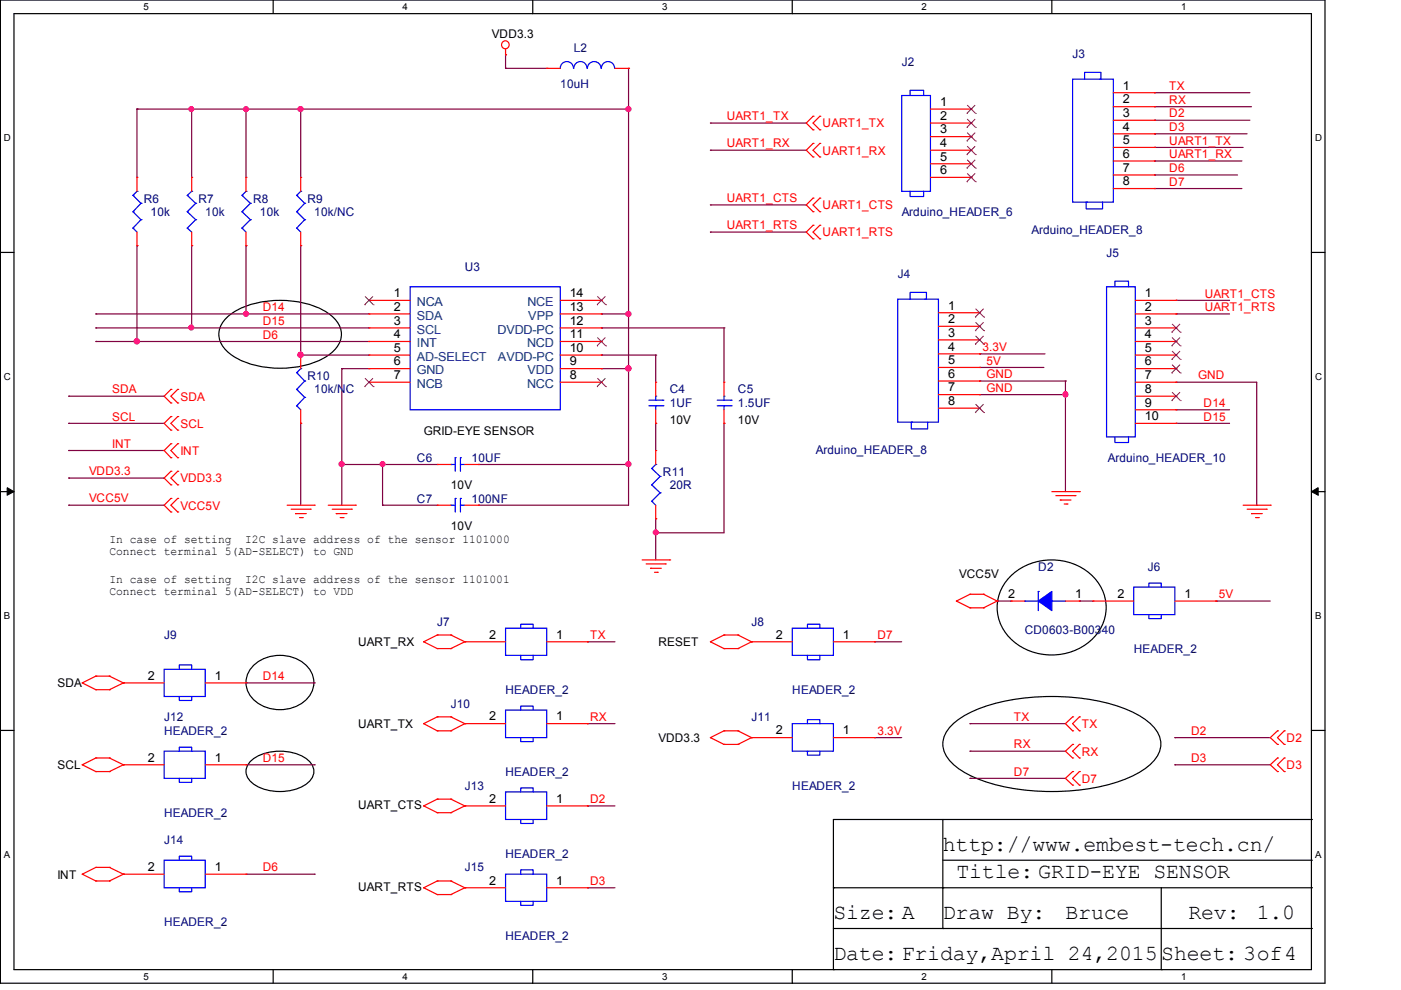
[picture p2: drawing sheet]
<svg xmlns="http://www.w3.org/2000/svg" width="297mm" height="210mm" viewBox="0 0 297 210" stroke-linecap="round" stroke-linejoin="round" font-family="sans-serif">
<path d="M.1 0h280.8v208.5h-280.8zM3 2.9h275v202.7h-275z" fill="none" stroke="#000" stroke-width=".25"/>
<g fill="#fff">
<path d="M30.4 .4h1v2.2h-1z"/>
<path d="M30.4 205.9h1v2.2h-1z"/>
</g>
<path d="M57.9 0v2.9M57.9 205.6v2.9" fill="none" stroke="#000" stroke-width=".25"/>
<g fill="#fff">
<path d="M85.3 .4h1.1v2.2h-1.1z"/>
<path d="M85.3 205.9h1.1v2.2h-1.1z"/>
</g>
<path d="M112.9 0v2.9M112.9 205.6v2.9" fill="none" stroke="#000" stroke-width=".25"/>
<g fill="#fff">
<path d="M140.4 .4h1v2.2h-1z"/>
<path d="M140.4 205.9h1v2.2h-1z"/>
</g>
<path d="M168 0v2.9M168 205.6v2.9" fill="none" stroke="#000" stroke-width=".25"/>
<g fill="#fff">
<path d="M195.4 .4h1v2.2h-1z"/>
<path d="M195.4 205.9h1v2.2h-1z"/>
</g>
<path d="M223 0v2.9M223 205.6v2.9" fill="none" stroke="#000" stroke-width=".25"/>
<g fill="#fff">
<path d="M250.4 .4h1.1v2.2h-1.1z"/>
<path d="M250.4 205.9h1.1v2.2h-1.1z"/>
<path d="M.8 28.2h1.4v2.2h-1.4z"/>
<path d="M278.8 28.2h1.4v2.2h-1.4z"/>
<path d="M.8 78.8h1.4v2.2h-1.4z"/>
<path d="M278.8 78.8h1.4v2.2h-1.4z"/>
</g>
<path d="M.1 53.5h2.9M278 53.5h2.9" fill="none" stroke="#000" stroke-width=".25"/>
<g fill="#fff">
<path d="M.8 129.6h1.3v2.2h-1.3z"/>
<path d="M278.8 129.6h1.3v2.2h-1.3z"/>
</g>
<path d="M.1 104.2h2.9M278 104.2h2.9" fill="none" stroke="#000" stroke-width=".25"/>
<path d="M1.5 103.4l1.5 .8-1.5 .8zM278 104.2l1.5-.8v1.6z" fill="#000" stroke="#000" stroke-width=".21"/>
<g fill="#fff">
<path d="M.8 180.2h1.2v2.2h-1.2z"/>
<path d="M278.8 180.2h1.2v2.2h-1.2z"/>
</g>
<g fill="none" stroke="#000" stroke-width=".25">
<path d="M47.9 67.5a15.5 15.5 0 0 1 9.9-3.8 18.8 18.8 0 0 1 12.3 3.1 4.8 4.8 0 0 1 0 8.2 19.5 19.5 0 0 1-15.4 2.6 11 11 0 0 1-7.9-4.9 4.5 4.5 0 0 1 1.1-5.2zM214 122.5a12.6 12.6 0 0 1 18.7 .9 9.3 9.3 0 0 1-3.5 13.9 12.5 12.5 0 0 1-16.6-4.1 9 9 0 0 1 1.4-10.7zM.1 154.9h2.9M53.9 140.9a8.2 8.2 0 0 1 12 1.4 5.2 5.2 0 0 1-2.6 7.2 8.1 8.1 0 0 1-10.5-2.4 4.9 4.9 0 0 1 1.1-6.2zM201.5 154a21.6 21.6 0 0 1 11.1-5.2 48.3 48.3 0 0 1 26 1.5 14.1 14.1 0 0 1 6.6 4.6 4.9 4.9 0 0 1-.7 6.6 21.6 21.6 0 0 1-11.1 5.2 48.3 48.3 0 0 1-26-1.5 14.1 14.1 0 0 1-6.6-4.6 4.9 4.9 0 0 1 .7-6.6zM278 154.9h2.9M53 161.6a10 10 0 0 1 9.7-1.9 5.3 5.3 0 0 1 3.8 3.2 3.4 3.4 0 0 1-2.1 3.7 10.7 10.7 0 0 1-10.9-.5 2.95 2.95 0 0 1-.5-4.5zM199.9 173.8v23.1M278 173.8h.1M278 173.8h-101.3v31.8M176.7 188.2h.1M176.7 188.2h101.3"/>
<path d="M176.7 196.9h101.3M199.9 188.2h.1M199.9 196.9h.1M199.9 182.4h78.1M246.2 196.9h.1M246.2 188.2v17.4M278 182.4h.1M278 188.2h.1M278 196.9h.1M176.7 205.6h.1M246.2 205.6h.1"/>
</g>
<g fill="none" stroke="#800040" stroke-width=".25">
<path d="M107.2 14.5h.1M107.2 11.6h.1M107.2 14.5h8.7M107.2 11.6v2.9M133.3 14.5h.1M133.3 14.5v92.6h-31.9M244.8 19.7h.1M244.8 19.7h20.2M29 23.1h.1M29 23.1v14.5M29 23.1h104.3M40.6 23.1h.1"/>
<path d="M40.6 23.1v14.5M52.2 23.1h.1M52.2 23.1v14.5M63.8 23.1h.1M63.8 23.1v14.5M133.3 23.1h.1M150.6 26.1h.1M150.6 31.8h.1M150.6 26.1h20.3M150.6 31.8h20.3M244.8 22.6h.1M244.8 25.5h.1"/>
<path d="M244.8 28.4h.1M244.8 31.3h.1M244.8 34.1h.1M244.8 37.1h.1M244.8 40h.1M244.8 22.6h20.5M244.8 25.5h20.2M244.8 28.4h19.6M244.8 31.3h18.8M244.8 34.1h18.5M244.8 37.1h17.6M244.8 40h18.5"/>
<path d="M29 52.1h.1M29 52.1v20.3M40.6 52.1h.1M40.6 52.1v17.4M52.2 52.1h.1M52.2 52.1v14.5M63.8 52.1h.1M63.8 52.1v23.2M150.6 43.4h.1M150.6 49.2h.1M150.6 43.4h20.3M150.6 49.2h20.3"/>
<path d="M20.3 66.6h.1M20.3 69.5h.1M20.3 72.4h.1M20.3 66.6h57.9M20.3 69.5h57.9M20.3 72.4h57.9M29 72.4h.1M40.6 69.5h.1M52.2 66.6h.1M63.8 75.3h.1M63.8 75.3h14.4M72.5 78.2h.1"/>
<path d="M72.5 78.2h5.7M72.5 78.2v28.9M127.5 66.6h.1M127.5 78.2h.1M127.5 75.3h.1M127.5 69.5h.1M127.5 66.6h5.8M127.5 69.5h26M127.5 75.3h11.5M127.5 78.2h5.8M133.3 78.2h.1M133.3 66.6h.1"/>
<path d="M139 75.3h.1M139 75.3v5.7M153.5 69.5h.1M153.5 69.5v11.5M207.7 75h.1M207.7 77.9h.1M207.7 75h13.9M207.7 77.9h13.6M249.3 63.7h.1M249.3 66.6h.1M249.3 66.6h11.4M249.3 63.7h11.4"/>
<path d="M14.6 84h.1M14.6 89.8h.1M14.6 95.5h.1M14.6 89.8h20.2M14.6 84h20.2M14.6 95.5h20.2M63.8 89.8h.1M63.8 89.8v17.3M72.5 98.5h.1M72.5 98.5h20.2M81.1 98.5h.1M81.1 98.5v8.6"/>
<path d="M101.4 98.5h.1M101.4 98.5h31.9M133.3 98.5h.1M139 89.8h.1M139 89.8v5.7M153.5 89.8h.1M153.5 89.8v23.2h-14.5M207.7 80.8h.1M207.7 83.7h.1M207.7 80.8h18.2M207.7 83.7h18.2M225.9 83.7h.1"/>
<path d="M225.9 80.8h.1M225.9 80.8v23.4M249.3 81h.1M249.3 86.9h.1M249.3 89.8h.1M249.3 81h17.1v26.1M249.3 86.9h11.4M249.3 89.8h11.4M14.6 101.4h.1M14.6 107.1h.1M14.6 107.1h20.2M14.6 101.4h20.2"/>
<path d="M81.1 107.1h.1M81.1 107.1h11.6M101.4 107.1h.1M139 110h.1M139 113h.1M139 110v8.7M266.4 107.1h.1M124.5 136.1h.1M124.5 136.1h5.9M185.4 136.1h.1M185.4 136.1h5.8M211.4 127.4h.1"/>
<path d="M211.4 127.4h3M228.9 127.4h.1M228.9 127.4h2.8M257.8 127.4h.1M257.8 127.4h11.5M52.2 144.8h14.4M66.6 144.8h.1M124.5 153.4h.1M124.5 153.4h5.9M185.4 156.4h.1M185.4 156.4h5.8M205.7 153.4h.1"/>
<path d="M205.7 159.3h.1M205.7 153.4h20.2M205.7 159.3h20.2M249.1 156.4h.1M249.1 156.4h20.2M52.2 162.2h14.4M66.6 162.2h.1M124.5 170.9h.1M124.5 170.9h5.9M205.7 165h.1M205.7 165h20.2M249.1 162.2h.1"/>
<path d="M249.1 162.2h20.2M52.2 185.3h14.4M66.6 185.3h.1M124.5 188.2h.1M124.5 188.2h5.9"/>
</g>
<g fill="#f0f" stroke="#f0f" stroke-width=".25">
<circle cx="52.2" cy="66.6" r=".51"/>
<circle cx="40.6" cy="69.4" r=".51"/>
<circle cx="29" cy="72.4" r=".55"/>
<circle cx="133.2" cy="66.6" r=".53"/>
<circle cx="133.2" cy="23.1" r=".53"/>
<circle cx="63.7" cy="23.1" r=".53"/>
<circle cx="52.2" cy="23.1" r=".51"/>
<circle cx="63.7" cy="75.2" r=".55"/>
<circle cx="133.2" cy="78.1" r=".55"/>
<circle cx="139" cy="112.9" r=".51"/>
<circle cx="40.6" cy="23.1" r=".51"/>
<circle cx="225.9" cy="83.6" r=".53"/>
<circle cx="133.2" cy="98.4" r=".53"/>
<circle cx="81.1" cy="98.4" r=".51"/>
<circle cx="72.5" cy="98.4" r=".53"/>
</g>
<g fill="none" stroke="#f00" stroke-width=".25">
<path d="M107.2 11.6h.1M107.2 10.4v1.2M115.9 14.5h.1M115.9 14.5h2.9M130.4 14.5h2.9M133.3 14.5h.1M236.1 19.7h8.7M244.8 19.7h.1M29 37.6h.1M29 37.6v3M40.6 37.6h.1M40.6 37.6v3"/>
<path d="M52.2 37.6h.1M52.2 37.6v3M63.8 37.6h.1M63.8 37.6v3M172.4 24.7h.1M172.4 27.5h.1M172.4 30.4h.1M172.4 33.3h.1M172.4 24.7l-1.5 1.4 1.5 1.4M172.4 30.4l-1.5 1.4 1.5 1.5M173.8 27.5h.1M173.8 24.7h.1"/>
<path d="M173.8 33.3h.1M173.8 30.4h.1M173.8 24.7l-1.4 1.4 1.4 1.4M173.8 30.4l-1.4 1.4 1.4 1.5M197.3 23.1h8.6M197.3 26.1h8.6M197.3 29h8.6M197.3 31.8h8.6M197.3 34.7h8.6M197.3 37.6h8.6M205.9 23.1h.1M205.9 26.1h.1"/>
<path d="M205.9 29h.1M205.9 31.8h.1M205.9 34.7h.1M205.9 37.6h.1M236.1 22.6h8.7M236.1 25.5h8.7M236.1 28.4h8.7M236.1 31.3h8.7M236.1 34.1h8.7M236.1 37.1h8.7M236.1 40h8.7M244.8 22.6h.1"/>
<path d="M244.8 25.5h.1M244.8 28.4h.1M244.8 31.3h.1M244.8 34.1h.1M244.8 37.1h.1M244.8 40h.1M29 52.1h.1M29 49.2v2.9M40.6 52.1h.1M40.6 49.2v2.9M52.2 52.1h.1M52.2 49.2v2.9"/>
<path d="M63.8 52.1h.1M63.8 49.2v2.9M172.4 42h.1M172.4 44.9h.1M172.4 47.8h.1M172.4 50.6h.1M172.4 42l-1.5 1.4 1.5 1.5M172.4 47.8l-1.5 1.4 1.5 1.4M173.8 44.9h.1M173.8 42h.1M173.8 50.6h.1M173.8 47.8h.1"/>
<path d="M173.8 42l-1.4 1.4 1.4 1.5M173.8 47.8l-1.4 1.4 1.4 1.4M63.8 75.3h.1M63.8 75.3v2.9M78.2 63.7h.1M78.2 66.6h.1M78.2 69.5h.1M78.2 72.4h.1M78.2 75.3h.1M78.2 78.2h.1M78.2 63.7h8.8M78.2 66.6h8.8"/>
<path d="M78.2 69.5h8.8M78.2 72.4h8.8M78.2 75.3h8.8M78.2 78.2h8.8M118.8 63.7h8.7M118.8 66.6h8.7M118.8 69.5h8.7M118.8 72.4h8.7M118.8 75.3h8.7M118.8 78.2h8.7M127.5 78.2h.1M127.5 75.3h.1"/>
<path d="M127.5 72.4h.1M127.5 69.5h.1M127.5 66.6h.1M127.5 63.7h.1M199 66.3h8.7M199 69.2h8.7M199 72.1h8.7M199 75h8.7M199 77.9h8.7M207.7 66.3h.1M207.7 69.2h.1M207.7 72.1h.1"/>
<path d="M207.7 75h.1M207.7 77.9h.1M240.7 63.7h8.6M240.7 66.6h8.6M240.7 69.5h8.6M240.7 72.4h8.6M240.7 75.3h8.6M240.7 78.2h8.6M249.3 63.7h.1M249.3 66.6h.1M249.3 69.5h.1M249.3 72.4h.1"/>
<path d="M249.3 75.3h.1M249.3 78.2h.1M36.2 82.6h.1M36.2 85.4h.1M36.2 88.3h.1M36.2 91.2h.1M36.2 94.1h.1M36.2 97h.1M36.2 99.9h.1M36.2 82.6l-1.4 1.4 1.4 1.4M36.2 88.3l-1.4 1.5 1.4 1.4M36.2 94.1l-1.4 1.4 1.4 1.5"/>
<path d="M36.2 99.9l-1.4 1.5 1.4 1.4M37.7 85.4h.1M37.7 82.6h.1M37.7 91.2h.1M37.7 88.3h.1M37.7 97h.1M37.7 94.1h.1M37.7 99.9h.1M37.7 82.6l-1.5 1.4 1.5 1.4M37.7 88.3l-1.5 1.5 1.5 1.4M37.7 94.1l-1.5 1.4 1.5 1.5M37.7 99.9l-1.5 1.5 1.5 1.4"/>
<path d="M63.8 89.8h.1M63.8 86.9v2.9M78.2 81h.1M78.2 81h8.8M92.7 98.5h.1M92.7 98.5h2.9M98.6 98.5h2.8M101.4 98.5h.1M118.8 81h8.7M127.5 81h.1M139 81h.1M139 89.8h.1"/>
<path d="M139 95.5h.1M139 81v3M139 86.9v2.9M139 95.5v3M153.5 81h.1M153.5 89.8h.1M153.5 81v3M153.5 86.9v2.9M199 80.8h8.7M199 83.7h8.7M199 86.5h8.7M207.7 80.8h.1"/>
<path d="M207.7 83.7h.1M207.7 86.5h.1M240.7 81h8.6M240.7 84h8.6M240.7 86.9h8.6M240.7 89.8h8.6M249.3 81h.1M249.3 84h.1M249.3 86.9h.1M249.3 89.8h.1M36.2 102.8h.1M36.2 105.7h.1"/>
<path d="M36.2 108.6h.1M36.2 105.7l-1.4 1.4 1.4 1.5M37.7 102.8h.1M37.7 108.6h.1M37.7 105.7h.1M37.7 105.7l-1.5 1.4 1.5 1.5M60.9 107.1h5.7M61.7 108h4.1M62.7 108.9h.1M62.7 108.9h2.2M63.5 109.7h.6M64.1 109.7h.1"/>
<path d="M65.8 108h.1M66.6 107.1h.1M69.6 107.1h5.8M70.4 108h4.1M71.3 108.9h.1M71.3 108.9h2.3M72.1 109.7h.6M72.7 109.7h.1M74.5 108h.1M75.4 107.1h.1M92.7 107.1h.1M92.7 107.1h2.9"/>
<path d="M98.6 107.1h2.8M101.4 107.1h.1M136.1 118.7h5.9M137 119.6h4.1M139 110h.1M139 107.1v2.9M141.1 119.6h.1M142 118.7h.1M223 104.2h5.9M223.9 105.1h4M224.8 106h.1M224.8 106h2.3"/>
<path d="M225.6 106.9h.6M226.2 106.9h.1M227.9 105.1h.1M228.9 104.2h.1M263.6 107.1h5.7M264.4 108h4.1M265.3 108.9h.1M265.3 108.9h2.3M266.2 109.7h.6M266.8 109.7h.1M268.5 108h.1M269.3 107.1h.1"/>
<path d="M89.8 136.1h.1M89.8 136.1l2.9 1.4M92.7 134.6h.1M92.7 137.5h.1M92.7 134.6l-2.9 1.5M92.7 134.6h2.9M92.7 137.5h2.9M95.6 134.6h.1M95.6 137.5h.1M95.6 134.6l3 1.5M98.6 136.1h.1M98.6 136.1l-3 1.4"/>
<path d="M98.6 136.1h8.6M115.9 136.1h8.6M124.5 136.1h.1M137.9 120.5h.1M137.9 120.5h2.3M138.8 121.3h.6M139.4 121.3h.1M150.6 136.1h.1M150.6 136.1l2.9 1.4M153.5 134.6h.1M153.5 137.5h.1M153.5 134.6h3"/>
<path d="M153.5 137.5h3M153.5 134.6l-2.9 1.5M156.5 134.6h.1M156.5 137.5h.1M156.5 134.6l2.8 1.5M159.3 136.1h.1M159.3 136.1l-2.8 1.4M159.3 136.1h8.7M176.7 136.1h8.7M185.4 136.1h.1M202.8 127.4h.1M202.8 127.4l2.9 1.5"/>
<path d="M205.7 126h.1M205.7 128.9h.1M205.7 126l-2.9 1.4M205.7 126h2.8M205.7 128.9h2.8M208.5 126h.1M208.5 128.9h.1M208.5 126l2.9 1.4M211.4 127.4h.1M211.4 127.4l-2.9 1.5M214.4 127.4h.1M214.4 127.4h2.9"/>
<path d="M225.9 127.4h3M228.9 127.4h.1M231.7 127.4h.1M231.7 127.4h8.7M249.1 127.4h8.7M257.8 127.4h.1M17.4 144.8h.1M17.4 144.8l2.9 1.4M20.3 143.4h.1M20.3 146.2h.1M20.3 143.4l-2.9 1.4M20.3 143.4h2.9"/>
<path d="M20.3 146.2h2.9M23.2 143.4h.1M23.2 146.2h.1M23.2 143.4l3 1.4M26.2 144.8h.1M26.2 144.8l-3 1.4M26.2 144.8h8.6M43.5 144.8h8.7M52.2 144.8h.1M89.8 153.4h.1M89.8 153.4l2.9 1.6M92.7 152h.1"/>
<path d="M92.7 155h.1M92.7 152l-2.9 1.4M92.7 152h2.9M92.7 155h2.9M95.6 152h.1M95.6 155h.1M95.6 152l3 1.4M98.6 153.4h.1M98.6 153.4l-3 1.6M98.6 153.4h8.6M115.9 153.4h8.6M124.5 153.4h.1"/>
<path d="M150.6 156.4h.1M150.6 156.4l2.9 1.4M153.5 155h.1M153.5 157.8h.1M153.5 155h3M153.5 155l-2.9 1.4M153.5 157.8h3M156.5 155h.1M156.5 157.8h.1M156.5 155l2.8 1.4M159.3 156.4h.1M159.3 156.4l-2.8 1.4"/>
<path d="M159.3 156.4h8.7M176.7 156.4h8.7M185.4 156.4h.1M227.4 152h.1M227.4 155h.1M227.4 157.8h.1M227.4 152l-1.5 1.4 1.5 1.6M227.4 157.8l-1.5 1.5 1.5 1.4M228.9 155h.1M228.9 152h.1M228.9 157.8h.1M228.9 152l-1.5 1.4 1.5 1.6"/>
<path d="M228.9 157.8l-1.5 1.5 1.5 1.4M270.8 155h.1M270.8 157.8h.1M270.8 155l-1.5 1.4 1.5 1.4M272.3 157.8h.1M272.3 155h.1M272.3 155l-1.5 1.4 1.5 1.4M17.4 162.2h.1M17.4 162.2l2.9 1.4M20.3 160.7h.1M20.3 163.6h.1M20.3 160.7l-2.9 1.5"/>
<path d="M20.3 160.7h2.9M20.3 163.6h2.9M23.2 160.7h.1M23.2 163.6h.1M23.2 160.7l3 1.5M26.2 162.2h.1M26.2 162.2l-3 1.4M26.2 162.2h8.6M43.5 162.2h8.7M52.2 162.2h.1M89.8 170.9h.1M89.8 170.9l2.9 1.4"/>
<path d="M92.7 169.4h.1M92.7 172.3h.1M92.7 169.4l-2.9 1.5M92.7 169.4h2.9M92.7 172.3h2.9M95.6 169.4h.1M95.6 172.3h.1M95.6 169.4l3 1.5M98.6 170.9h.1M98.6 170.9l-3 1.4M98.6 170.9h8.6M115.9 170.9h8.6"/>
<path d="M124.5 170.9h.1M227.4 160.7h.1M227.4 163.6h.1M227.4 166.5h.1M227.4 163.6l-1.5 1.4 1.5 1.5M228.9 160.7h.1M228.9 166.5h.1M228.9 163.6h.1M228.9 163.6l-1.5 1.4 1.5 1.5M270.8 160.7h.1M270.8 163.6h.1M270.8 160.7l-1.5 1.5 1.5 1.4"/>
<path d="M272.3 163.6h.1M272.3 160.7h.1M272.3 160.7l-1.5 1.5 1.5 1.4M17.4 185.3h.1M17.4 185.3l2.9 1.5M20.3 183.9h.1M20.3 186.8h.1M20.3 183.9l-2.9 1.4M20.3 183.9h2.9M20.3 186.8h2.9M23.2 183.9h.1M23.2 186.8h.1"/>
<path d="M23.2 183.9l3 1.4M26.2 185.3h.1M26.2 185.3l-3 1.5M26.2 185.3h8.6M43.5 185.3h8.7M52.2 185.3h.1M89.8 188.2h.1M89.8 188.2l2.9 1.5M92.7 186.8h.1M92.7 189.7h.1M92.7 186.8h2.9M92.7 186.8l-2.9 1.4"/>
<path d="M92.7 189.7h2.9M95.6 186.8h.1M95.6 189.7h.1M95.6 186.8l3 1.4M98.6 188.2h.1M98.6 188.2l-3 1.5M98.6 188.2h8.6M115.9 188.2h8.6M124.5 188.2h.1"/>
<circle cx="107.1" cy="9.5" r=".82"/>
</g>
<g fill="none" stroke="#00f" stroke-width=".25">
<path d="M118.8 14.5a1.4 1.4 0 0 1 1.4-1.4 1.4 1.4 0 0 1 1.4 1.4M121.7 14.5a1.4 1.4 0 0 1 1.4-1.4 1.4 1.4 0 0 1 1.4 1.4M124.5 14.5a1.44 1.44 0 0 1 1.5-1.4 1.44 1.44 0 0 1 1.4 1.4M127.5 14.5a1.4 1.4 0 0 1 1.4-1.4 1.4 1.4 0 0 1 1.4 1.4M227.4 16.8h8.7v26.1h-8.7zM230 16.8v-1.5h3.4v1.5h-.2M191.2 20.2h6.1v20.4h-6.1zM193 20.2v-1.1h2.8v1.1M28.2 48.4h.1M28.2 44.9h.1M28.2 41.4h.1M28.2 48.4l.8 .8"/>
<path d="M28.2 44.9l1.7 1.7M28.2 41.4l1.7 1.7M29 40.6h.1M29 40.6l-.8 .8M29.9 46.6h.1M29.9 43.1h.1M29.9 46.6l-1.7 1.8M29.9 43.1l-1.7 1.8M39.7 48.4h.1M39.7 44.9h.1M39.7 41.4h.1M39.7 48.4l.9 .8"/>
<path d="M39.7 44.9l1.8 1.7M39.7 41.4l1.8 1.7M40.6 40.6h.1M40.6 40.6l-.9 .8M41.5 46.6h.1M41.5 43.1h.1M41.5 46.6l-1.8 1.8M41.5 43.1l-1.8 1.8M51.3 48.4h.1M51.3 44.9h.1M51.3 41.4h.1M51.3 48.4l.9 .8"/>
<path d="M51.3 44.9l1.8 1.7M51.3 41.4l1.8 1.7M52.2 40.6h.1M52.2 40.6l-.9 .8M53.1 46.6h.1M53.1 43.1h.1M53.1 46.6l-1.8 1.8M53.1 43.1l-1.8 1.8M62.9 48.4h.1M62.9 44.9h.1M62.9 41.4h.1M62.9 48.4l.9 .8"/>
<path d="M62.9 44.9l1.7 1.7M62.9 41.4l1.7 1.7M63.8 40.6h.1M63.8 40.6l-.9 .8M64.6 46.6h.1M64.6 43.1h.1M64.6 46.6l-1.7 1.8M64.6 43.1l-1.7 1.8M193 40.6v1.1h2.8v-1.1M230.5 42.9h-.2v1.4h3.5v-1.4M62.9 79h.1M62.9 79l1.7 1.8"/>
<path d="M63.8 78.2h.1M63.8 78.2l-.9 .8M87 60.8h31.8v26.1h-31.8zM190.3 63.4h8.7v26.1h-8.7zM193 63.4v-1.4h3.4v1.4h-.3M234.6 60.8h6.1v31.8h-6.1zM236.4 60.8v-1.2h2.9v1.2M62.9 86h.1M62.9 82.6h.1M62.9 86l.9 .9M62.9 82.6l1.7 1.7M64.6 84.3h.1"/>
<path d="M64.6 80.8h.1M64.6 84.3l-1.7 1.7M64.6 80.8l-1.7 1.8M95.6 98.5h.1M95.6 98.5h.9M96.5 97h.1M96.5 97v2.9M97.6 97h.1M97.6 98.5h.1M97.6 97v2.9M97.6 98.5h1M137.6 84.9h2.9"/>
<path d="M137.6 86h2.9M138.2 99.3h.1M138.2 99.3l1.8 1.7M139 84h.1M139 86h.1M139 98.5h.1M139 84v.9M139 86v.9M139 98.5l-.8 .8M140.5 84.9h.1M140.5 86h.1M152.1 84.9h2.9"/>
<path d="M152.1 86h2.9M153.5 84h.1M153.5 86h.1M153.5 84v.9M153.5 86v.9M155 84.9h.1M155 86h.1M193.5 89.5h-.3v1.4h3.5v-1.4M236.4 92.6v1.2h2.9v-1.2M95.6 107.1h.1M95.6 107.1h.9M96.5 105.7h.1"/>
<path d="M96.5 105.7v2.9M97.6 105.7h.1M97.6 107.1h.1M97.6 105.7v2.9M97.6 107.1h1M138.2 106.3h.1M138.2 102.8h.1M138.2 106.3l.8 .8M138.2 102.8l1.8 1.7M140 104.5h.1M140 101h.1M140 104.5l-1.8 1.8"/>
<path d="M140 101l-1.8 1.8M107.2 133.2h8.7v5.8h-8.7zM110.4 133.2v-.9h2.6v.9M110.4 139v.9h2.6v-.9M168 133.2h8.7v5.8h-8.7zM171.2 133.2v-.9h2.6v.9M171.2 139v.9h2.6v-.9M217.3 127.4h.1M217.3 127.4h2.8M220.1 125.4h.1M220.1 125.4v4.1M223 127.4h.1"/>
<path d="M223 127.4h2.9M240.4 124.5h8.7v5.8h-8.7zM243.6 124.5v-.9h2.6v.9M243.6 130.3v.9h2.6v-.9M34.8 141.9h8.7v5.8h-8.7zM34.8 159.3h8.7v5.7h-8.7zM38 141.9v-.9h2.6v.9M38 147.7v.8h2.6v-.8M38 159.3v-.9h2.6v.9M107.2 150.6h8.7v5.8h-8.7zM110.4 150.6v-.9h2.6v.9M110.4 156.4v.8h2.6v-.8"/>
<path d="M168 153.4h8.7v5.9h-8.7zM171.2 153.4v-.8h2.6v.8M171.2 159.3v.8h2.6v-.8M38 165v.9h2.6v-.9M107.2 167.9h8.7v5.9h-8.7zM110.4 167.9v-.8h2.6v.8M110.4 173.8v.8h2.6v-.8M34.8 182.4h8.7v5.8h-8.7zM38 182.4v-.9h2.6v.9M38 188.2v.9h2.6v-.9M107.2 185.3h8.7v5.8h-8.7zM110.4 185.3v-.9h2.6v.9"/>
<path d="M110.4 191.1v.9h2.6v-.9"/>
</g>
<g fill="none" stroke="#804000" stroke-width=".21">
<path d="M205 24.1h.1M205 27h.1M205 29.9h.1M205 32.8h.1M205 35.7h.1M205 38.5h.1M205.1 22.3l1.7 1.8M205.1 25.2l1.7 1.8M205.1 28.1l1.7 1.8M205.1 31l1.7 1.8M205.1 33.9l1.7 1.8M205.1 36.8l1.7 1.7"/>
<path d="M206.8 22.3l-1.8 1.8M206.8 25.2l-1.8 1.8M206.8 28.1l-1.8 1.8M206.8 31l-1.8 1.8M206.8 33.9l-1.8 1.8M206.8 36.8l-1.8 1.7M206.8 24.1h.1M206.8 27h.1M206.8 29.9h.1M206.8 32.8h.1M206.8 35.7h.1M206.8 38.5h.1"/>
<path d="M77.3 64.6h.1M77.4 62.8l1.8 1.8M79.1 62.8l-1.8 1.8M79.2 64.6h.1M126.6 73.3h.1M126.6 64.6h.1M126.7 71.6l1.7 1.7M126.7 62.8l1.7 1.8M128.4 71.6l-1.8 1.7M128.4 62.8l-1.8 1.8M128.4 73.3h.1M128.4 64.6h.1"/>
<path d="M206.8 67.2h.1M206.8 70.1h.1M206.8 73h.1M206.8 65.5l1.8 1.7M206.8 68.3l1.8 1.8M206.8 71.2l1.8 1.8M208.5 65.5l-1.7 1.7M208.5 68.3l-1.7 1.8M208.5 71.2l-1.7 1.8M208.6 67.2h.1M208.6 70.1h.1M208.6 73h.1"/>
<path d="M248.4 70.5h.1M248.4 73.3h.1M248.4 76.2h.1M248.4 79.1h.1M248.5 68.7l1.8 1.8M248.5 71.6l1.8 1.7M248.5 74.4l1.8 1.8M248.5 77.3l1.8 1.8M250.2 68.7l-1.8 1.8M250.2 71.6l-1.8 1.7M250.2 74.4l-1.8 1.8M250.2 77.3l-1.8 1.8"/>
<path d="M250.3 70.5h.1M250.3 73.3h.1M250.3 76.2h.1M250.3 79.1h.1M77.3 82h.1M77.4 80.2l1.8 1.8M79.1 80.2l-1.8 1.8M79.2 82h.1M126.6 82h.1M126.7 80.2l1.7 1.8M128.4 80.2l-1.8 1.8M128.4 82h.1"/>
<path d="M206.8 87.5h.1M206.8 85.7l1.8 1.8M208.5 85.7l-1.7 1.8M208.6 87.5h.1M248.4 84.9h.1M248.5 83.2l1.8 1.7M250.2 83.2l-1.8 1.7M250.3 84.9h.1"/>
</g>
<path d="M220.1 127.4l2.9-2v4.1z" fill-rule="evenodd" fill="#00f" stroke="#00f" stroke-width=".25"/>
<g font-size="4.6">
<text x="199.9" y="180.4">http://www.embest-tech.cn/</text>
<text x="202.8" y="186.1">Title: GRID-EYE SENSOR</text>
<text x="176.7" y="194.8">Size: A</text>
<text x="199.9" y="194.8">Draw By:</text>
<text x="225.9" y="194.8">Bruce</text>
<text x="252" y="194.8">Rev:</text>
<text x="266.4" y="194.8">1.0</text>
<text x="176.7" y="203.6">Date: Friday,April 24,2015</text>
<text x="246.2" y="203.6">Sheet: 3of4</text>
</g>
<g font-size="2.6">
<text x="199.3" y="22.5">1</text>
<text x="238.1" y="19">1</text>
<text x="238.1" y="21.9">2</text>
<text x="199.3" y="25.4">2</text>
<text x="199.3" y="28.3">3</text>
<text x="238.1" y="24.8">3</text>
<text x="238.1" y="27.7">4</text>
<text x="199.3" y="31.2">4</text>
<text x="199.3" y="34.1">5</text>
<text x="238.1" y="30.6">5</text>
<text x="238.1" y="33.5">6</text>
<text x="199.3" y="36.9">6</text>
<text x="238.1" y="36.4">7</text>
<text x="238.1" y="39.3">8</text>
<text x="83.5" y="63">1</text>
<text x="83.5" y="65.9">2</text>
<text x="120.8" y="65.9">13</text>
<text x="120.8" y="63">14</text>
<text x="201" y="65.6">1</text>
<text x="242.7" y="63">1</text>
<text x="242.7" y="65.9">2</text>
<text x="83.5" y="68.8">3</text>
<text x="83.5" y="71.7">4</text>
<text x="120.8" y="71.7">11</text>
<text x="120.8" y="68.8">12</text>
<text x="201" y="68.5">2</text>
<text x="201" y="71.4">3</text>
<text x="242.7" y="68.8">3</text>
<text x="242.7" y="71.7">4</text>
<text x="83.5" y="74.6">5</text>
<text x="83.5" y="77.5">6</text>
<text x="120.8" y="77.5">9</text>
<text x="120.8" y="74.6">10</text>
<text x="201" y="74.4">4</text>
<text x="201" y="77.2">5</text>
<text x="242.7" y="74.6">5</text>
<text x="242.7" y="77.5">6</text>
<text x="83.5" y="80.4">7</text>
<text x="120.8" y="80.4">8</text>
<text x="201" y="80.1">6</text>
<text x="201" y="83">7</text>
<text x="242.7" y="80.4">7</text>
<text x="242.7" y="83.3">8</text>
<text x="201" y="85.9">8</text>
<text x="242.7" y="86.2">9</text>
<text x="242.7" y="89.1">10</text>
<text x="213.8" y="126.8">2</text>
<text x="227.9" y="126.8">1</text>
<text x="236.9" y="126.8">2</text>
<text x="251.1" y="126.8">1</text>
<text x="103.7" y="135.4">2</text>
<text x="117.9" y="135.4">1</text>
<text x="164.5" y="135.4">2</text>
<text x="178.7" y="135.4">1</text>
<text x="31.3" y="144.1">2</text>
<text x="45.6" y="144.1">1</text>
<text x="103.7" y="152.8">2</text>
<text x="117.9" y="152.8">1</text>
<text x="164.5" y="155.7">2</text>
<text x="178.7" y="155.7">1</text>
<text x="31.3" y="161.5">2</text>
<text x="45.6" y="161.5">1</text>
<text x="103.7" y="170.2">2</text>
<text x="117.9" y="170.2">1</text>
<text x="31.3" y="184.7">2</text>
<text x="45.6" y="184.7">1</text>
<text x="103.7" y="187.6">2</text>
<text x="117.9" y="187.6">1</text>
</g>
<g font-size="2.6" fill="#004080">
<text x="88.4" y="64.9">NCA</text>
<text x="111.8" y="64.9">NCE</text>
<text x="88.4" y="67.7">SDA</text>
<text x="88.4" y="70.7">SCL</text>
<text x="105.5" y="70.7">DVDD-PC</text>
<text x="112" y="67.7">VPP</text>
<text x="88.4" y="73.6">INT</text>
<text x="88.4" y="76.5">AD-SELECT</text>
<text x="105.6" y="76.5">AVDD-PC</text>
<text x="111.8" y="73.6">NCD</text>
<text x="88.4" y="79.3">GND</text>
<text x="88.4" y="82.2">NCB</text>
<text x="111.8" y="82.2">NCC</text>
<text x="111.8" y="79.3">VDD</text>
</g>
<g font-size="2.5">
<text x="104.3" y="8.1">VDD3.3</text>
<text x="142" y="89.8">10V</text>
<text x="156.5" y="89.8">10V</text>
<text x="89.8" y="92.1">GRID-EYE SENSOR</text>
<text x="95.6" y="103.7">10V</text>
<text x="95.6" y="112.4">10V</text>
<text x="23.2" y="115.1">In case of setting</text>
<text x="23.2" y="117.6">Connect terminal 5(AD-SELECT) to GND</text>
<text x="52" y="115.1">I2C slave address of the sensor 1101000</text>
<text x="23.2" y="123.7">In case of setting</text>
<text x="52" y="123.7">I2C slave address of the sensor 1101001</text>
<text x="203.4" y="122.5">VCC5V</text>
<text x="23.2" y="126.3">Connect terminal 5(AD-SELECT) to VDD</text>
<text x="75.9" y="137">UART_RX</text>
<text x="139.6" y="137">RESET</text>
<text x="12.2" y="145.7">SDA</text>
<text x="75.9" y="154.4">UART_TX</text>
<text x="139.6" y="157.3">VDD3.3</text>
<text x="12.2" y="163.1">SCL</text>
<text x="75.9" y="171.5">UART_CTS</text>
<text x="12.2" y="186.3">INT</text>
<text x="75.9" y="188.8">UART_RTS</text>
</g>
<g font-size="2.5" fill="#000080">
<text x="121.7" y="11">L2</text>
<text x="191.2" y="14">J2</text>
<text x="227.4" y="12.2">J3</text>
<text x="118.8" y="18.6">10uH</text>
<text x="30.5" y="42.9">R6</text>
<text x="31.9" y="45.8">10k</text>
<text x="42.1" y="42.9">R7</text>
<text x="43.5" y="45.8">10k</text>
<text x="53.7" y="42.9">R8</text>
<text x="55.1" y="45.8">10k</text>
<text x="65.2" y="42.9">R9</text>
<text x="66.6" y="45.8">10k/NC</text>
<text x="191.2" y="45.8">Arduino_HEADER_6</text>
<text x="218.7" y="49.5">Arduino_HEADER_8</text>
<text x="98.6" y="57.4">U3</text>
<text x="190.3" y="58.9">J4</text>
<text x="234.6" y="54.5">J5</text>
<text x="65.2" y="80.5">R10</text>
<text x="66.6" y="83.4">10k/NC</text>
<text x="142" y="83.4">C4</text>
<text x="156.5" y="83.4">C5</text>
<text x="142" y="86.4">1UF</text>
<text x="156.5" y="86.4">1.5UF</text>
<text x="88.4" y="97.9">C6</text>
<text x="100" y="97.9">10UF</text>
<text x="140.5" y="100.9">R11</text>
<text x="173" y="96.2">Arduino_HEADER_8</text>
<text x="234.9" y="97.9">Arduino_HEADER_10</text>
<text x="88.4" y="106.6">C7</text>
<text x="100" y="106.6">100NF</text>
<text x="142" y="103.7">20R</text>
<text x="220.1" y="121.1">D2</text>
<text x="243.3" y="121.1">J6</text>
<text x="34.8" y="135.6">J9</text>
<text x="92.7" y="132.7">J7</text>
<text x="159.3" y="132.7">J8</text>
<text x="217.3" y="134.4">CD0603-B00340</text>
<text x="240.4" y="138.4">HEADER_2</text>
<text x="107.2" y="147.2">HEADER_2</text>
<text x="168" y="147.2">HEADER_2</text>
<text x="34.8" y="155.8">HEADER_2</text>
<text x="34.8" y="152.9">J12</text>
<text x="95.6" y="150">J10</text>
<text x="159.3" y="152.9">J11</text>
<text x="98.6" y="167.4">J13</text>
<text x="107.2" y="164.5">HEADER_2</text>
<text x="168" y="167.4">HEADER_2</text>
<text x="34.8" y="173.2">HEADER_2</text>
<text x="34.8" y="179">J14</text>
<text x="98.6" y="184.8">J15</text>
<text x="107.2" y="181.9">HEADER_2</text>
<text x="34.8" y="196.4">HEADER_2</text>
<text x="107.2" y="199.2">HEADER_2</text>
</g>
<g font-size="2.5" fill="#f00">
<text x="247.9" y="19.1">TX</text>
<text x="247.9" y="22">RX</text>
<text x="154.1" y="25.5">UART1_TX</text>
<text x="174.4" y="27">UART1_TX</text>
<text x="247.9" y="24.9">D2</text>
<text x="247.9" y="27.8">D3</text>
<text x="154.1" y="31.3">UART1_RX</text>
<text x="174.4" y="32.8">UART1_RX</text>
<text x="247.9" y="30.7">UART1_TX</text>
<text x="247.9" y="33.5">UART1_RX</text>
<text x="247.9" y="36.5">D6</text>
<text x="247.9" y="39.4">D7</text>
<text x="154.1" y="42.9">UART1_CTS</text>
<text x="174.4" y="44.4">UART1_CTS</text>
<text x="154.1" y="48.6">UART1_RTS</text>
<text x="174.4" y="50.1">UART1_RTS</text>
<text x="55.7" y="66">D14</text>
<text x="255.4" y="63.1">UART1_CTS</text>
<text x="255.4" y="66">UART1_RTS</text>
<text x="55.7" y="68.9">D15</text>
<text x="55.7" y="71.8">D6</text>
<text x="208.3" y="74.4">3.3V</text>
<text x="209.1" y="77.3">5V</text>
<text x="23.8" y="83.4">SDA</text>
<text x="209.1" y="80.2">GND</text>
<text x="209.1" y="83.1">GND</text>
<text x="254" y="80.4">GND</text>
<text x="23.8" y="89.2">SCL</text>
<text x="38.3" y="84.9">SDA</text>
<text x="255.2" y="86.3">D14</text>
<text x="255.2" y="89.2">D15</text>
<text x="23.8" y="94.9">INT</text>
<text x="38.3" y="90.7">SCL</text>
<text x="18.9" y="100.8">VDD3.3</text>
<text x="38.3" y="96.4">INT</text>
<text x="18.9" y="106.5">VCC5V</text>
<text x="38.3" y="102.3">VDD3.3</text>
<text x="38.3" y="108">VCC5V</text>
<text x="258.4" y="126.8">5V</text>
<text x="125.1" y="135.5">TX</text>
<text x="186" y="135.5">D7</text>
<text x="55.7" y="144.2">D14</text>
<text x="125.1" y="152.8">RX</text>
<text x="186" y="155.8">3.3V</text>
<text x="215" y="152.8">TX</text>
<text x="229.4" y="154.4">TX</text>
<text x="252.6" y="155.8">D2</text>
<text x="55.7" y="161.6">D15</text>
<text x="215" y="158.7">RX</text>
<text x="229.4" y="160.2">RX</text>
<text x="252.6" y="161.6">D3</text>
<text x="272.8" y="157.3">D2</text>
<text x="215" y="164.4">D7</text>
<text x="229.4" y="166">D7</text>
<text x="272.8" y="163.1">D3</text>
<text x="125.1" y="170.3">D2</text>
<text x="55.7" y="184.8">D6</text>
<text x="125.1" y="187.6">D3</text>
</g>
<g font-size="2">
<text x="30.4" y="2.1">5</text>
<text x="85.3" y="2.1">4</text>
<text x="140.4" y="2.1">3</text>
<text x="195.4" y="2.1">2</text>
<text x="250.4" y="2.1">1</text>
<text x=".8" y="30">D</text>
<text x="278.8" y="30">D</text>
<text x=".8" y="80.6">C</text>
<text x="278.8" y="80.6">C</text>
<text x=".8" y="131.3">B</text>
<text x="278.8" y="131.3">B</text>
<text x=".8" y="182">A</text>
<text x="278.8" y="182">A</text>
<text x="30.4" y="207.7">5</text>
<text x="85.3" y="207.7">4</text>
<text x="140.4" y="207.7">3</text>
<text x="195.4" y="207.7">2</text>
<text x="250.4" y="207.7">1</text>
</g>
</svg>
